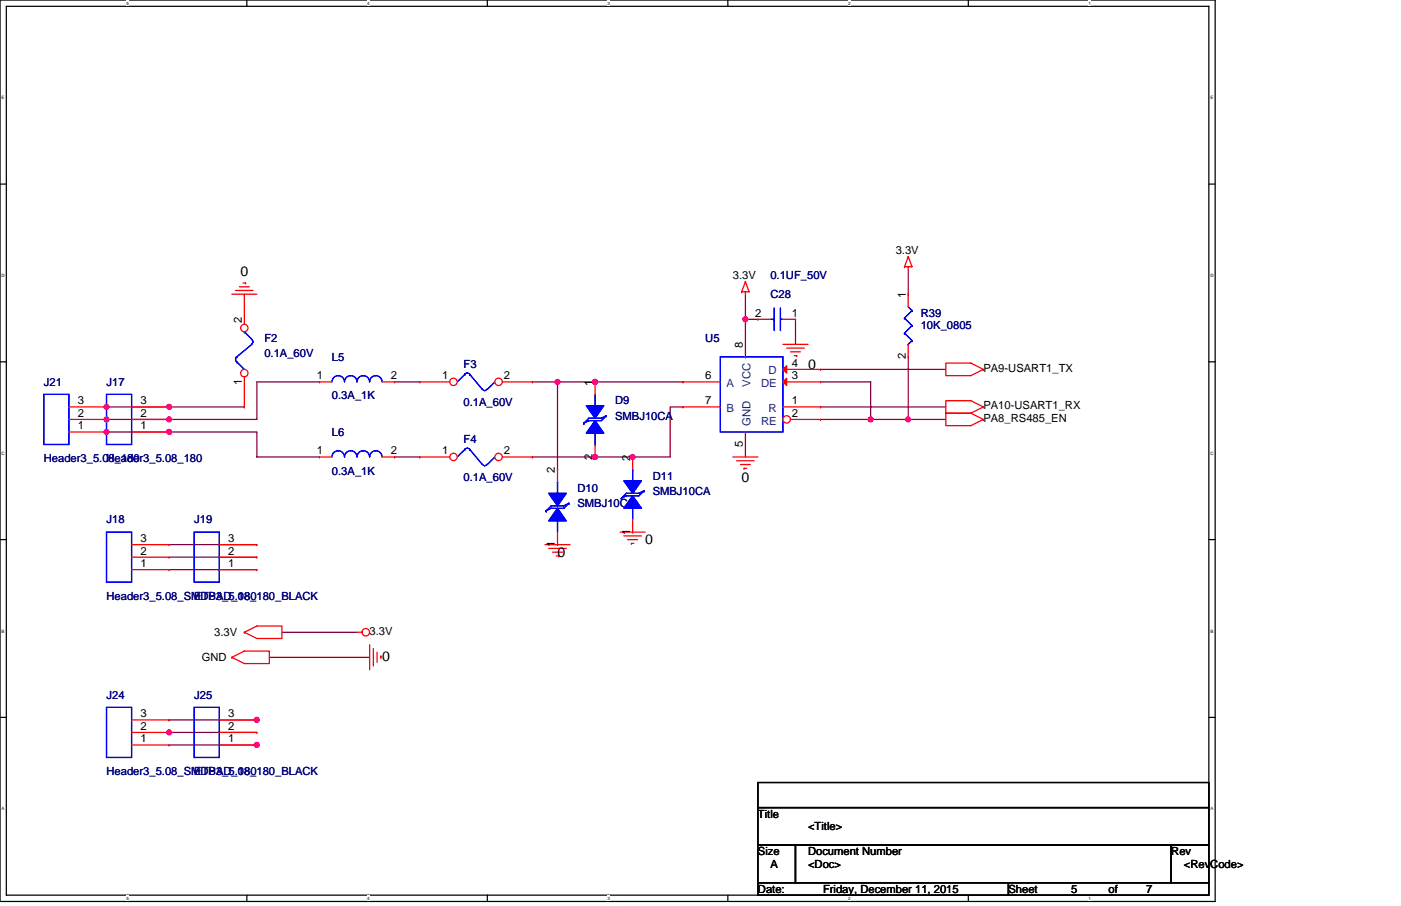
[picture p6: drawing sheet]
<svg xmlns="http://www.w3.org/2000/svg" width="432mm" height="279mm" viewBox="0 0 432 279" stroke-linecap="round" stroke-linejoin="round" font-family="sans-serif">
<path d="M0 0h374.5v278h-374.5zM1.9 1.9h370.7v274.2h-370.7z" fill="none" stroke="#000" stroke-width=".38"/>
<g fill="#fff">
<path d="M39 .2h.8v1.6h-.8z"/>
<path d="M39 276.3h.8v1.5h-.8z"/>
</g>
<path d="M76.1 0v1.9M76.1 276.1v1.9" fill="none" stroke="#000" stroke-width=".38"/>
<g fill="#fff">
<path d="M113.1 .2h.8v1.6h-.8z"/>
<path d="M113.1 276.3h.8v1.5h-.8z"/>
</g>
<path d="M150.2 0v1.9M150.2 276.1v1.9" fill="none" stroke="#000" stroke-width=".38"/>
<g fill="#fff">
<path d="M187.3 .2h.7v1.6h-.7z"/>
<path d="M187.3 276.3h.7v1.5h-.7z"/>
</g>
<path d="M224.3 0v1.9M224.3 276.1v1.9" fill="none" stroke="#000" stroke-width=".38"/>
<g fill="#fff">
<path d="M261.4 .2h.7v1.6h-.7z"/>
<path d="M261.4 276.3h.7v1.5h-.7z"/>
</g>
<path d="M298.4 0v1.9M298.4 276.1v1.9" fill="none" stroke="#000" stroke-width=".38"/>
<g fill="#fff">
<path d="M335.5 .2h.8v1.6h-.8z"/>
<path d="M335.5 276.3h.8v1.5h-.8z"/>
<path d="M.5 29.4h.9v1.5h-.9z"/>
<path d="M373.1 29.4h.9v1.5h-.9z"/>
<path d="M.5 84.2h1v1.5h-1z"/>
<path d="M373.1 84.2h1v1.5h-1z"/>
</g>
<path d="M0 56.8h1.9M372.6 56.8h1.9" fill="none" stroke="#000" stroke-width=".38"/>
<g fill="#fff">
<path d="M.5 139h1v1.5h-1z"/>
<path d="M373.1 139h1v1.5h-1z"/>
</g>
<path d="M0 111.6h1.9M372.6 111.6h1.9" fill="none" stroke="#000" stroke-width=".38"/>
<g fill="#fff">
<path d="M.5 193.8h.9v1.6h-.9z"/>
<path d="M373.1 193.8h.9v1.6h-.9z"/>
</g>
<path d="M0 166.4h1.9M372.6 166.4h1.9" fill="none" stroke="#000" stroke-width=".38"/>
<g fill="#fff">
<path d="M.5 248.6h.9v1.6h-.9z"/>
<path d="M373.1 248.6h.9v1.6h-.9z"/>
</g>
<path d="M0 221.2h1.9M372.6 221.2h1.9M233.6 241.3h139v7.7h-139zM233.6 249h139v11.6h-139zM233.6 260.6h11.6v11.6h-11.6zM233.6 272.2h77.2v3.9h-77.2zM245.2 260.6h115.8v11.6h-115.8zM310.8 272.2h61.8v3.9h-61.8zM361 260.6h11.6v11.6h-11.6z" fill="none" stroke="#000" stroke-width=".38"/>
<g fill="none" stroke="#800040" stroke-width=".38">
<path d="M229.7 90.7v7.8M229.7 98.5h.1M229.7 98.5v11.5M229.7 98.5h3.9M245.2 98.5v7.7M279.9 83v7.7M98.5 117.8h-19.3v11.5h-46.4M121.6 117.8h7.7M164.1 117.8h7.7M171.8 117.8h.1M171.8 117.8v27M171.8 117.8h38.6"/>
<path d="M183.4 117.8h.1M252.9 117.8h15.5v11.5M252.9 113.9h38.6M279.9 110v19.3M32.8 133.2h46.4v7.7h19.3M32.8 129.3h.1M32.8 133.2h.1M32.8 125.5h.1M32.8 125.5h42.5M52.1 133.2h.1M52.1 129.3h.1M52.1 125.5h.1"/>
<path d="M210.4 125.5h-3.8v15.4h-23.2M229.7 133.2v7.7M252.9 125.5h38.6M252.9 129.3h15.5M268.4 129.3h.1M268.4 129.3h11.5M279.9 129.3h11.6M121.6 140.9h7.7M164.1 140.9h19.3M183.4 140.9h.1M195 140.9h.1M52.1 168h27.1"/>
<path d="M52.1 171.8h27.1M52.1 175.7h27.1M86.9 195h23.1M83 202.7h30.9M52.1 225.9h.1M52.1 222h27.1M52.1 225.9h27.1M52.1 229.7h27.1M79.2 222h.1M79.2 229.7h.1"/>
</g>
<g fill="#f0f" stroke="#f0f" stroke-width=".38">
<circle cx="195" cy="140.9" r=".76"/>
<circle cx="183.4" cy="117.8" r=".76"/>
<circle cx="171.8" cy="117.8" r=".76"/>
<circle cx="183.4" cy="140.9" r=".76"/>
<circle cx="229.7" cy="98.5" r=".76"/>
<circle cx="279.9" cy="129.3" r=".76"/>
<circle cx="268.3" cy="129.3" r=".76"/>
<circle cx="52.1" cy="133.2" r=".76"/>
<circle cx="52.1" cy="129.3" r=".76"/>
<circle cx="52.1" cy="125.5" r=".76"/>
<circle cx="79.1" cy="222" r=".76"/>
<circle cx="52.1" cy="225.9" r=".76"/>
<circle cx="79.1" cy="229.7" r=".76"/>
<circle cx="32.8" cy="129.3" r=".76"/>
<circle cx="32.8" cy="133.2" r=".76"/>
<circle cx="32.8" cy="125.5" r=".76"/>
</g>
<g fill="none" stroke="#f00" stroke-width=".38">
<path d="M279.9 79.2l1.2 3.1h-2.3M279.9 79.2h.1M279.9 79.2l-1.1 3.1M71.4 90.7h7.8M72.6 89.6h5.4M73.8 88.4h3.1M74.9 87.3h.8M75.7 87.3h.1M228.6 90h.1M229.7 86.9l1.2 3.1h-2.3M229.7 90v.7M229.7 86.9h.1"/>
<path d="M229.7 86.9l-1.1 3.1M233.6 98.5h.1M233.6 98.5h3.8M241.3 98.5h3.9M245.2 98.5h.1M278.8 82.3h.1M279.9 82.3v.7M241.3 106.2h7.7M241.3 113.9h11.6M241.3 117.8h11.6M242.5 107.4h5.4M243.6 108.5h3.1"/>
<path d="M244.8 109.7h.8M245.6 109.7h.1M252.9 113.9h.1M252.9 117.8h.1M291.5 112h7.7l3.9 1.9-3.9 1.9h-7.7zM303.1 113.9h.1M21.3 133.2h11.5M21.3 129.3h11.5M21.3 125.5h11.5M32.8 133.2h.1M32.8 129.3h.1M32.8 125.5h.1"/>
<path d="M241.3 125.5h11.6M252.9 125.5h.1M299.2 127.4h-7.7v3.9h7.7l3.9-2M299.2 127.4l3.9 1.9M303.1 125.5l-3.9-1.9h-7.7v3.8h7.7M303.1 125.5h.1M303.1 129.3h.1M303.1 125.5l-3.9 1.9M171.8 144.8h.1M171.8 144.8v3.9M225.9 140.9h7.7M227 142.1h5.4"/>
<path d="M228.2 143.3h3.1M229.3 144.4h.1M229.3 144.4h.8M40.6 175.7h11.5M40.6 171.8h11.5M40.6 168h11.5M52.1 175.7h.1M52.1 171.8h.1M52.1 168h.1M67.6 175.7h11.6M67.6 171.8h11.6M67.6 168h11.6"/>
<path d="M79.2 175.7h.1M79.2 171.8h.1M79.2 168h.1M168 168h7.7M169.1 169.1h5.4M170.3 170.3h3.1M171.4 171.4h.8M171.8 168h.1M171.8 164.1v3.9M172.2 171.4h.1M191.1 164.1h7.7M192.3 165.3h5.4"/>
<path d="M193.4 166.4h3.1M194.6 167.6h.1M194.6 167.6h.8M75.3 195l3.9-1.9h7.7v3.8h-7.7zM75.3 195h.1M110 195h1.6M113.9 198.8v7.8M71.4 202.7l3.9-1.9h7.7v3.8h-7.7zM71.4 202.7h.1M115.1 200v5.4M116.2 201.2v3.1M117.4 202.3h.1"/>
<path d="M117.4 202.3v.8"/>
<circle cx="112.7" cy="195" r="1.15"/>
</g>
<g fill="none" stroke="#00f" stroke-width=".38">
<path d="M237.4 98.5h1.2M238.6 95v6.9M238.6 98.5h.1M240.5 98.5h.8M240.5 95v6.9M222 110h19.3v23.2h-19.3zM13.5 121.6h7.8v15.5h-7.8zM168.3 157.5h.1M171.8 148.7h.1M171.8 148.7v3.8M175.3 155.2l-1.5 .8h-3.9l-1.6 1.5M175.3 155.2l-1.5 1.6h-3.9l-1.6 .7"/>
<path d="M175.3 155.2h.1M32.8 164.1h7.8v15.4h-7.8zM59.9 164.1h7.7v15.4h-7.7zM171.8 160.2v3.9"/>
</g>
<g fill="#00f" stroke="#00f" stroke-width=".38">
<path d="M171.8 156.8l2.7 3.8h-5.4z" fill-rule="evenodd"/>
<path d="M169.1 152.1h5.4l-2.7 3.9z" fill-rule="evenodd"/>
<path d="M171.8 156.8l2.7 3.8h-5.4z" fill-rule="evenodd"/>
<path d="M169.1 152.1h5.4l-2.7 3.9z" fill-rule="evenodd"/>
</g>
<g fill="#f00" stroke="#f00" stroke-width=".38">
<path d="M242.5 112.8v2.3l-1.2-1.2z"/>
<path d="M241.3 117.8l1.2-1.2v2.3z"/>
</g>
<circle cx="242.5" cy="129.3" r="1.14" fill="#fff" stroke="#f00" stroke-width=".38"/>
<path d="M210.4 117.8h.1M210.4 117.8h11.6M210.4 125.5h.1M210.4 125.5h11.6M243.6 129.3h9.3M252.9 129.3h.1" fill="none" stroke="#f00" stroke-width=".38"/>
<g fill="#f00">
<path d="M229.6 110a.19 .19 0 0 1 .3 0 .19 .19 0 0 1-.3 0zM229.6 110a.19 .19 0 0 1 .3 0 .19 .19 0 0 1-.3 0z"/>
<path d="M229.6 133.2a.19 .19 0 0 1 .3 0 .19 .19 0 0 1-.3 0zM229.6 133.2a.19 .19 0 0 1 .3 0 .19 .19 0 0 1-.3 0z"/>
</g>
<path d="M143.2 115.4l.8-.3 .8 .3M143.3 115.5h.1M143.3 115.5l-2.4 2.3M144.8 115.5h.1M144.8 115.5l3.9 4.6M152.5 117.8h.1M152.5 117.8l-2.3 2.3M148.7 120l.7 .5 .7-.5" fill="none" stroke="#00f" stroke-width=".38"/>
<circle cx="139.8" cy="117.8" r="1.14" fill="#fff" stroke="#f00" stroke-width=".38"/>
<path d="M129.3 117.8h.1M129.3 117.8h9.3" fill="none" stroke="#f00" stroke-width=".38"/>
<circle cx="153.7" cy="117.8" r="1.14" fill="#fff" stroke="#f00" stroke-width=".38"/>
<g fill="none" stroke="#f00" stroke-width=".38">
<path d="M279.9 90.7h.1M279.9 90.7v3.9M154.8 117.8h9.3M164.1 117.8h.1M183.4 117.8h.1M183.4 117.8v3.8M279.9 110h.1M279.9 106.2v3.8M40.6 133.2h11.5M40.6 129.3h11.5M40.6 125.5h11.5M52.1 133.2h.1"/>
<path d="M52.1 129.3h.1M52.1 125.5h.1M183.4 137.1v3.8M183.4 140.9h.1M40.6 229.7h11.5M40.6 225.9h11.5M40.6 222h11.5M52.1 229.7h.1M52.1 225.9h.1M52.1 222h.1"/>
</g>
<g fill="none" stroke="#00f" stroke-width=".38">
<path d="M278.8 98.1h.1M278.8 98.1l2.3 2.3M279.9 94.6l1.2 1.2M281.1 95.8h.1M281.1 95.8l-2.3 2.3M278.8 102.7h.1M278.8 102.7l2.3 2.3M279.9 106.2h.1M281.1 100.4h.1M281.1 105h.1M281.1 100.4l-2.3 2.3M281.1 105l-1.2 1.2"/>
<path d="M32.8 121.6h7.8v15.5h-7.8zM143.2 138.6l.8-.4 .8 .4M143.3 138.6h.1M143.3 138.6l-2.4 2.3M144.8 138.6h.1M144.8 138.6l3.9 4.7M179.9 130.5h.1M183.4 121.6v3.9M183.4 137.1h.1M183.4 133.2v3.9M186.9 128.2l-1.6 1.5h-3.8l-1.6 .8M186.9 128.2h.1"/>
<path d="M186.9 128.2l-1.6 .8h-3.8l-1.6 1.5M148.7 143.2l.7 .4 .7-.4M152.5 140.9h.1M152.5 140.9l-2.3 2.4M32.8 218.1h7.8v15.5h-7.8z"/>
</g>
<g fill="#00f" stroke="#00f" stroke-width=".38">
<path d="M180.7 125.1h5.4l-2.7 3.9z" fill-rule="evenodd"/>
<path d="M183.4 129.7l2.7 3.9h-5.4z" fill-rule="evenodd"/>
<path d="M180.7 125.1h5.4l-2.7 3.9z" fill-rule="evenodd"/>
<path d="M183.4 129.7l2.7 3.9h-5.4z" fill-rule="evenodd"/>
</g>
<circle cx="139.8" cy="140.9" r="1.14" fill="#fff" stroke="#f00" stroke-width=".38"/>
<path d="M129.3 140.9h.1M129.3 140.9h9.3" fill="none" stroke="#f00" stroke-width=".38"/>
<circle cx="153.7" cy="140.9" r="1.14" fill="#fff" stroke="#f00" stroke-width=".38"/>
<path d="M154.8 140.9h9.3M164.1 140.9h.1M67.6 229.7h11.6M67.6 225.9h11.6M67.6 222h11.6M79.2 229.7h.1M79.2 225.9h.1M79.2 222h.1" fill="none" stroke="#f00" stroke-width=".38"/>
<path d="M72.9 110l-.3 .8 .3 .8M73 111.6h.1M73 110h.1M73 111.6l2.3 2.3M75.3 102.3h.1M75.3 102.3l2.3 2.3M77.6 104.7a.77 .77 0 0 1 .4 .7 .77 .77 0 0 1-.4 .7M77.6 106.2l-4.6 3.8M59.9 218.1h7.7v15.5h-7.7z" fill="none" stroke="#00f" stroke-width=".38"/>
<circle cx="75.3" cy="115.1" r="1.14" fill="#fff" stroke="#f00" stroke-width=".38"/>
<path d="M75.3 116.2v9.3M75.3 125.5h.1" fill="none" stroke="#f00" stroke-width=".38"/>
<circle cx="75.3" cy="101.2" r="1.14" fill="#fff" stroke="#f00" stroke-width=".38"/>
<g fill="none" stroke="#f00" stroke-width=".38">
<path d="M75.3 90.7h.1M75.3 90.7v9.3M98.5 117.8h.1M98.5 117.8h3.8M117.8 117.8h3.8M121.6 117.8h.1M98.5 140.9h.1M98.5 140.9h3.8M117.8 140.9h3.8M121.6 140.9h.1M195 140.9h.1M195 140.9v3.9"/>
<path d="M195 164.1h.1M195 160.2v3.9"/>
</g>
<path d="M102.3 117.8a1.9 1.9 0 0 1 2-2h-.1a1.92 1.92 0 0 1 2 2 1.93 1.93 0 0 1 1.9-2 1.93 1.93 0 0 1 1.9 2 1.93 1.93 0 0 1 2-2 1.92 1.92 0 0 1 1.9 2 1.93 1.93 0 0 1 1.9-2 1.93 1.93 0 0 1 2 2M102.3 140.9a1.9 1.9 0 0 1 2-1.9h-.1a1.93 1.93 0 0 1 2 1.9 1.93 1.93 0 0 1 1.9-1.9 1.93 1.93 0 0 1 1.9 1.9 1.93 1.93 0 0 1 2-1.9 1.93 1.93 0 0 1 1.9 1.9 1.93 1.93 0 0 1 1.9-1.9 1.93 1.93 0 0 1 2 1.9M191.5 153.7h.1M195 156.4v3.8M195 144.8h.1M195 144.8v3.9M198.5 151.4l-1.6 .7h-3.8l-1.6 1.6M198.5 151.4l-1.6 1.5h-3.8l-1.6 .8M198.5 151.4h.1" fill="none" stroke="#00f" stroke-width=".38"/>
<g fill="#00f" stroke="#00f" stroke-width=".38">
<path d="M195 152.9l2.7 3.9h-5.4z" fill-rule="evenodd"/>
<path d="M192.3 148.3h5.4l-2.7 3.8z" fill-rule="evenodd"/>
<path d="M195 152.9l2.7 3.9h-5.4z" fill-rule="evenodd"/>
<path d="M192.3 148.3h5.4l-2.7 3.8z" fill-rule="evenodd"/>
</g>
<g fill="#f0f" stroke="#f0f" stroke-width=".38">
<circle cx="195" cy="140.9" r=".76"/>
<circle cx="183.4" cy="117.8" r=".76"/>
<circle cx="171.8" cy="117.8" r=".76"/>
<circle cx="183.4" cy="140.9" r=".76"/>
<circle cx="229.7" cy="98.5" r=".76"/>
<circle cx="279.9" cy="129.3" r=".76"/>
<circle cx="268.3" cy="129.3" r=".76"/>
<circle cx="52.1" cy="133.2" r=".76"/>
<circle cx="52.1" cy="129.3" r=".76"/>
<circle cx="52.1" cy="125.5" r=".76"/>
<circle cx="79.1" cy="222" r=".76"/>
<circle cx="52.1" cy="225.9" r=".76"/>
<circle cx="79.1" cy="229.7" r=".76"/>
<circle cx="32.8" cy="129.3" r=".76"/>
<circle cx="32.8" cy="133.2" r=".76"/>
<circle cx="32.8" cy="125.5" r=".76"/>
</g>
<g font-size="4.2">
<text x="74.1" y="85.3">0</text>
<text x="249" y="113.8">0</text>
<text x="228.6" y="148.6">0</text>
<text x="198.8" y="167.9">0</text>
<text x="171.8" y="171.7">0</text>
<text x="117.8" y="203.8">0</text>
</g>
<g font-size="3.5">
<text x="276.1" y="78.4">3.3V</text>
<text x="225.9" y="86.1">3.3V</text>
<text x="279.1" y="91.9" transform="rotate(-90 279.1 91.9)">1</text>
<text x="74.5" y="99.6" transform="rotate(-90 74.5 99.6)">2</text>
<text x="232.8" y="97.7">2</text>
<text x="244" y="97.7">1</text>
<text x="229" y="107.3" transform="rotate(-90 229 107.3)">8</text>
<text x="244" y="113.1">4</text>
<text x="279.1" y="110.8" transform="rotate(-90 279.1 110.8)">2</text>
<text x="74.5" y="118.6" transform="rotate(-90 74.5 118.6)">1</text>
<text x="97.7" y="117">1</text>
<text x="120.5" y="117">2</text>
<text x="136.3" y="117">1</text>
<text x="155.2" y="117">2</text>
<text x="182.6" y="118.9" transform="rotate(-90 182.6 118.9)">1</text>
<text x="217.4" y="117">6</text>
<text x="244" y="117">3</text>
<text x="303.1" y="114.7">PA9-USART1_TX</text>
<text x="24" y="124.7">3</text>
<text x="43.3" y="124.7">3</text>
<text x="217.4" y="124.7">7</text>
<text x="244" y="124.7">1</text>
<text x="24" y="128.6">2</text>
<text x="43.3" y="128.6">2</text>
<text x="244" y="128.6">2</text>
<text x="303.1" y="126.3">PA10-USART1_RX</text>
<text x="303.1" y="130.2">PA8_RS485_EN</text>
<text x="24" y="132.4">1</text>
<text x="43.3" y="132.4">1</text>
<text x="229" y="137.9" transform="rotate(-90 229 137.9)">5</text>
<text x="97.7" y="140.1">1</text>
<text x="120.5" y="140.1">2</text>
<text x="136.3" y="140.1">1</text>
<text x="155.2" y="140.1">2</text>
<text x="182.6" y="141.7" transform="rotate(-90 182.6 141.7)">2</text>
<text x="194.2" y="142.1" transform="rotate(-90 194.2 142.1)">2</text>
<text x="171" y="145.9" transform="rotate(-90 171 145.9)">2</text>
<text x="43.3" y="167.2">3</text>
<text x="70.3" y="167.2">3</text>
<text x="194.2" y="164.9" transform="rotate(-90 194.2 164.9)">1</text>
<text x="43.3" y="171">2</text>
<text x="70.3" y="171">2</text>
<text x="171" y="168.8" transform="rotate(-90 171 168.8)">1</text>
<text x="43.3" y="174.9">1</text>
<text x="70.3" y="174.9">1</text>
<text x="66" y="196.2">3.3V</text>
<text x="113.9" y="195.8">3.3V</text>
<text x="62.2" y="203.9">GND</text>
<text x="43.3" y="221.2">3</text>
<text x="70.3" y="221.2">3</text>
<text x="43.3" y="225.1">2</text>
<text x="70.3" y="225.1">2</text>
<text x="43.3" y="229">1</text>
<text x="70.3" y="229">1</text>
<text x="233.6" y="252.2">Title</text>
<text x="249" y="256">&lt;Title&gt;</text>
<text x="233.6" y="263.7">Size</text>
<text x="249" y="263.7">Document Number</text>
<text x="361" y="263.7">Rev</text>
<text x="237.4" y="267.6">A</text>
<text x="249" y="267.6">&lt;Doc&gt;</text>
<text x="364.9" y="267.6">&lt;RevCode&gt;</text>
<text x="233.6" y="275.3">Date:</text>
<text x="253.7" y="275.3">Friday, December 11, 2015</text>
<text x="310.8" y="275.3">Sheet</text>
<text x="330.1" y="275.3">5</text>
<text x="341.7" y="275.3">of</text>
<text x="353.3" y="275.3">7</text>
</g>
<g font-size="3.5" fill="#000080">
<text x="237.4" y="86.1">0.1UF_50V</text>
<text x="237.4" y="91.9">C28</text>
<text x="283.8" y="97.7">R39</text>
<text x="283.8" y="101.6">10K_0805</text>
<text x="81.5" y="105.4">F2</text>
<text x="217.4" y="105.4">U5</text>
<text x="81.5" y="110.1">0.1A_60V</text>
<text x="102.3" y="111.2">L5</text>
<text x="142.9" y="113.5">F3</text>
<text x="13.5" y="119">J21</text>
<text x="32.8" y="119">J17</text>
<text x="102.3" y="123.2">0.3A_1K</text>
<text x="142.9" y="125.1">0.1A_60V</text>
<text x="189.6" y="124.7">D9</text>
<text x="189.6" y="129.4">SMBJ10CA</text>
<text x="102.3" y="134.4">L6</text>
<text x="142.9" y="136.7">F4</text>
<text x="13.5" y="142.5">Header3_5.08_180</text>
<text x="32.8" y="142.5">Header3_5.08_180</text>
<text x="102.3" y="146.4">0.3A_1K</text>
<text x="142.9" y="148.3">0.1A_60V</text>
<text x="201.2" y="147.9">D11</text>
<text x="178" y="151.8">D10</text>
<text x="201.2" y="152.5">SMBJ10CA</text>
<text x="32.8" y="161.4">J18</text>
<text x="59.9" y="161.4">J19</text>
<text x="178" y="156.4">SMBJ10CA</text>
<text x="32.8" y="185">Header3_5.08_SMDPAD_180</text>
<text x="59.9" y="185">ETB3_5.08_180_BLACK</text>
<text x="32.8" y="215.5">J24</text>
<text x="59.9" y="215.5">J25</text>
<text x="32.8" y="239">Header3_5.08_SMDPAD_180</text>
<text x="59.9" y="239">ETB3_5.08_180_BLACK</text>
</g>
<g font-size="3.5" fill="#004080">
<text x="223.9" y="119.3">A</text>
<text x="231.4" y="119.3" transform="rotate(-90 231.4 119.3)">VCC</text>
<text x="234.5" y="119.3">DE</text>
<text x="236.9" y="115.5">D</text>
<text x="223.9" y="127.1">B</text>
<text x="231.4" y="131.3" transform="rotate(-90 231.4 131.3)">GND</text>
<text x="234.5" y="130.9">RE</text>
<text x="236.9" y="127.1">R</text>
</g>
<g font-size="1.4">
<text x="39" y="1.5">5</text>
<text x="113.1" y="1.5">4</text>
<text x="187.3" y="1.5">3</text>
<text x="261.4" y="1.5">2</text>
<text x="335.5" y="1.5">1</text>
<text x=".5" y="30.6">E</text>
<text x="373.1" y="30.6">E</text>
<text x=".5" y="85.4">D</text>
<text x="373.1" y="85.4">D</text>
<text x=".5" y="140.3">C</text>
<text x="373.1" y="140.3">C</text>
<text x=".5" y="195.1">B</text>
<text x="373.1" y="195.1">B</text>
<text x=".5" y="249.9">A</text>
<text x="373.1" y="249.9">A</text>
<text x="39" y="277.5">5</text>
<text x="113.1" y="277.5">4</text>
<text x="187.3" y="277.5">3</text>
<text x="261.4" y="277.5">2</text>
<text x="335.5" y="277.5">1</text>
</g>
</svg>
